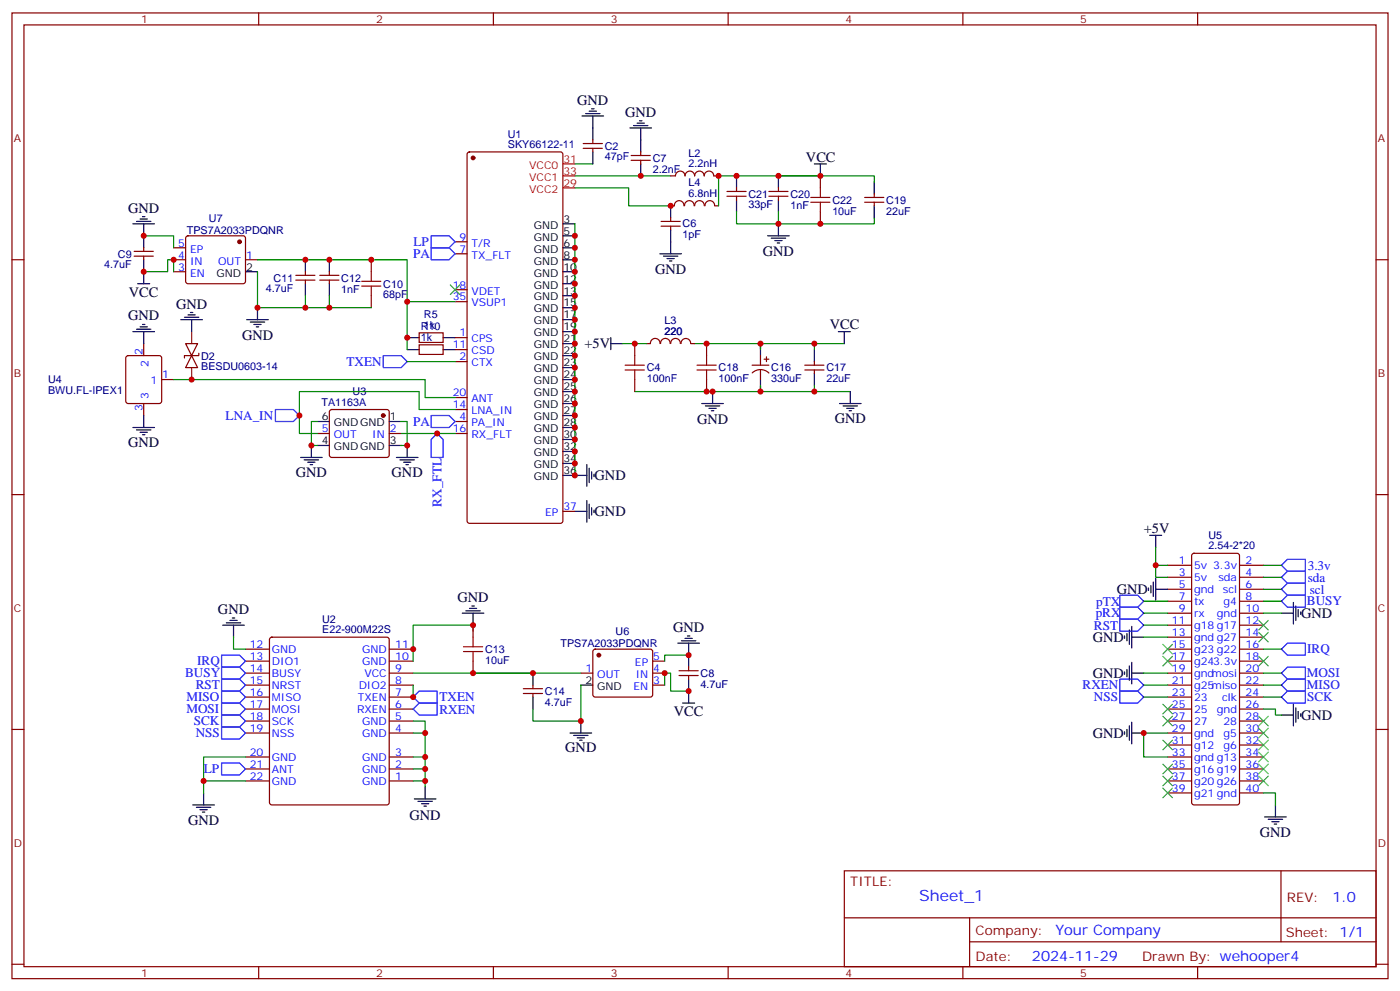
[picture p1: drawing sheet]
<svg xmlns="http://www.w3.org/2000/svg" width="412mm" height="292mm" viewBox="0 0 412 292" stroke-linecap="round" stroke-linejoin="round" font-family="sans-serif">
<g fill="none" stroke="#870000" stroke-width=".35">
<path d="M3.5 3.8h405.4v284.3h-405.4zM7.1 7.3h398.2v277.3h-398.2zM76.2 3.8v3.5M145.3 3.8v3.5M214.5 3.8v3.5M283.6 3.8v3.5M352.8 3.8v3.5M137.8 44.9l.5-.2h26.8l.7 .5v108.2l-.5 .6-27 .1-.7-.5v-108.2zM171.8 43.7h5.6M171.8 42.3h5.6M174.6 41.2v1.1M174.6 43.7v1"/>
<path d="M185.9 47.2h5.7M185.9 45.8h5.7M188.7 44.7v1.1M188.7 47.2v1.1M197.6 51.8h1.4a1.41 1.41 0 0 1 1.4-1.4 1.41 1.41 0 0 1 1.4 1.4 1.41 1.41 0 0 1 1.4-1.4 1.41 1.41 0 0 1 1.4 1.4 1.41 1.41 0 0 1 1.4-1.4 1.41 1.41 0 0 1 1.4 1.4 1.41 1.41 0 0 1 1.4-1.4 1.41 1.41 0 0 1 1.5 1.4h1.4M214.1 57.8h5.7M214.1 56.4h5.7M217 55.3v1.1M217 57.8v1M226.5 57.8h5.6M226.5 56.4h5.6M229.3 55.3v1.1"/>
<path d="M229.3 57.8v1M241.7 51.8v3.5M254.7 59.5h5.6M254.7 58.1h5.6M257.5 57.1v1M257.5 59.5v1.1M3.5 76.5h3.6M39.5 75.4h5.7M39.5 74h5.7M42.3 73v1M42.3 75.4v1.1M51.2 76.5h3.5"/>
<path d="M51.2 73h3.5M54.9 69.6l.5-.2h16.2l.5 .2 .2 .5v12.7l-.2 .5-.5 .2h-16.2l-.5-.2-.2-.5v-12.7zM72.3 76.5h3.5M109.4 76.5v3.5M134.1 71.2h3.5M134.1 74.7h3.5M194.7 66.6h5.7M194.7 65.2h5.7M197.6 64.1v1.1M197.6 66.6v1.1M197.6 60.6h1M198.7 60.6a1.41 1.41 0 0 1 1.4-1.5 1.41 1.41 0 0 1 1.4 1.5"/>
<path d="M201.6 60.6a1.41 1.41 0 0 1 1.5-1.5 1.41 1.41 0 0 1 1.4 1.5M204.6 60.6a1.41 1.41 0 0 1 1.4-1.5 1.41 1.41 0 0 1 1.4 1.5M207.7 60.6a1.41 1.41 0 0 1 1.4-1.5 1.41 1.41 0 0 1 1.4 1.5M210.6 60.6h1.1M241.7 62.4v3.5M405.3 76.5h3.6M51.2 80h3.5M87.1 82.5h5.7M87.1 81.1h5.7M90 80v1.1M90 82.5v1M94.2 82.5h5.6"/>
<path d="M94.2 81.1h5.6M97 80v1.1M97 82.5v1M109.4 87.1v3.5M123.5 98h7v2.8h-7zM134.1 85.3h3.5M134.1 88.8h3.5M134.1 99.4h3.5M37.3 104.9l.4-.2h9.2l.5 .2 .2 .5v12.7l-.2 .5-.5 .2h-9.2l-.5-.2-.2-.5v-12.7zM42.3 101.2v3.5M42.3 118.8v3.5M47.6 111.8h3.6"/>
<path d="M54.7 101.2h3.5l-1.8 3.5zM56.4 104.7l1.8 3.5h-3.5zM58.6 104v.7h-4.3v.7M123.5 101.5h7v2.9h-7zM134.1 102.9h3.5M134.1 106.5h3.5M134.1 117.1h3.5M187 101.2v3.5M187 111.8v3.5M190.5 101.2h1.1M191.6 101.2a1.41 1.41 0 0 1 1.4-1.6 1.41 1.41 0 0 1 1.4 1.6M194.6 101.2a1.41 1.41 0 0 1 1.4-1.6 1.41 1.41 0 0 1 1.4 1.6"/>
<path d="M197.6 101.2a1.41 1.41 0 0 1 1.4-1.6 1.41 1.41 0 0 1 1.4 1.6M200.6 101.2a1.41 1.41 0 0 1 1.4-1.5 1.41 1.41 0 0 1 1.4 1.5M203.6 101.2h1M208.1 101.2v3.5M208.1 111.8v3.5M221.5 107.5h5M221.6 109.8a3.5 3.5 0 0 1 4.9 0M224 104.7v2.8M224 108.9v2.9M225.1 105.8h1.4M225.8 105.1v1.4M237.1 107.5h5.6"/>
<path d="M237.1 108.9h5.6M239.9 106.5v1M239.9 108.9v1.1M93.5 127.6h3.5M97.2 120.8l.5-.2h16.2l.5 .2 .3 .5v12.7l-.3 .5-.5 .2h-16.2l-.5-.2-.2-.5v-12.7zM114.7 127.6h3.5M134.1 120.6h3.5M134.1 124.1h3.5M134.1 127.6h3.5M3.5 145.6h3.6M165.8 150.6h3.5M405.3 145.6h3.6"/>
<path d="M344 177h7M344 173.5h7M344 170h7M344 166.4h7M351.2 163.1l.5-.2h12.7l.5 .2 .2 .5v72.7l-.2 .5-.5 .2h-12.7l-.5-.2-.2-.5v-72.7zM365.1 177h7.1M365.1 173.5h7.1M365.1 170h7.1M365.1 166.4h7.1M72.3 198.2h7.1M72.3 194.7h7.1M72.3 191.1h7.1"/>
<path d="M79.6 187.8l.5-.2h33.8l.5 .2 .3 .5v48l-.3 .5-.5 .2h-33.8l-.5-.2-.2-.5v-48zM114.7 198.2h7M114.7 194.7h7M114.7 191.1h7M139.3 184.1v3.5M139.3 194.7v3.5M171.1 198.2h3.5M174.9 191.3l.4-.2h16.3l.5 .2 .2 .5v12.7l-.3 .5-.4 .2h-16.3l-.5-.2-.2-.5v-12.7zM192.3 198.2h3.5M192.3 194.7h3.5M200 198.9h5.7M200 197.5h5.7"/>
<path d="M202.8 196.4v1.1M202.8 198.9v1.1M344 198.2h7M344 194.7h7M344 191.1h7M344 187.6h7M344 184.1h7M344 180.6h7M365.1 198.2h7.1M365.1 194.7h7.1M365.1 191.1h7.1M365.1 187.6h7.1"/>
<path d="M365.1 184.1h7.1M365.1 180.6h7.1M3.5 214.8h3.6M72.3 215.8h7.1M72.3 212.3h7.1M72.3 208.8h7.1M72.3 205.2h7.1M72.3 201.7h7.1M114.7 215.8h7M114.7 212.3h7M114.7 208.8h7M114.7 205.2h7"/>
<path d="M114.7 201.7h7M154.2 204.2h5.6M154.2 202.8h5.6M157 201.7v1.1M157 204.2v1M192.3 201.7h3.5M344 215.8h7M344 212.3h7M344 208.8h7M344 205.2h7M344 201.7h7M344 219.4h7"/>
<path d="M365.1 215.8h7.1M365.1 212.3h7.1M365.1 208.8h7.1M365.1 205.2h7.1M365.1 201.7h7.1M365.1 219.4h7.1M405.3 214.8h3.6M72.3 229.9h7.1M72.3 226.4h7.1M72.3 222.9h7.1M114.7 229.9h7M114.7 226.4h7"/>
<path d="M114.7 222.9h7M344 229.9h7M344 226.4h7M344 222.9h7M344 233.5h7M365.1 229.9h7.1M365.1 226.4h7.1M365.1 222.9h7.1M365.1 233.5h7.1M248.7 256.4h156.6v28.2h-156.6zM377.3 256.4v20.9M248.7 270.2h156.5"/>
<path d="M285.6 277.3h119.6M285.6 270.2v14.2M3.5 283.9h3.6M76.2 284.6v3.5M145.3 284.6v3.5M214.5 284.6v3.5M283.6 284.6v3.5M352.8 284.6v3.5M405.3 283.9h3.6"/>
</g>
<g fill="none" stroke="#008700" stroke-width=".35">
<path d="M169.3 51.8h28.3M169.3 55.3h15.9v5.3h12.4M169.3 48.3h5.3M229.3 51.8h12.4M241.7 51.8h-30v8.8M241.7 51.8h15.8v1.8M42.3 69.4h8.9v3.6M75.8 76.5h44.1v12.3h14.2M169.3 65.9v74.1M217 62.4v3.5h12.3M229.3 62.4v3.5h28.2v-1.8M42.3 80h7.1v-3.5h1.8v3.5"/>
<path d="M75.8 80v10.6h33.6M90 87.1v3.5M97 87.1v3.5M119.9 88.8v14.1M51.2 111.8h74v5.3h8.9M119.9 106.5h14.2M183.4 101.2h7.1M204.6 101.2h44.1M224 101.2v1.7M224 113.5v1.8M239.9 113.5v1.8h-52.9M239.9 101.2v1.7"/>
<path d="M239.9 115.3h10.6M93.5 124.1h-1.8v7.1h1.8M118.2 124.1h1.7v7.1h-1.7M118.2 127.6h15.9M134.1 120.6h-10.6v-5.3h-35.3v12.3h5.3M336.9 177h7.1M340.4 161.1v8.9h3.6M340.4 166.4h3.6M372.2 166.4h5.3M372.2 170h5.3M372.2 173.5h5.3M372.2 177h5.3"/>
<path d="M68.8 187.6v3.5h3.5M121.7 198.2h49.4M139.3 185.8v-1.7h-17.6v10.6M202.8 192.9h-7v1.8M336.9 198.2h7.1M336.9 180.6h7.1M336.9 187.6h7.1M336.9 184.1h7.1M372.2 198.2h5.3M372.2 180.6h5.3M372.2 191.1h5.3M121.7 212.3h3.5v19.4"/>
<path d="M121.7 215.8h3.5M121.7 201.7v3.5M171.1 201.7v10.6h-14.1v-3.5M195.8 201.7v-3.5h1.8v5.3h5.2M336.9 201.7h7.1M336.9 205.2h7.1M344 215.8h-7.1v7.1h7.1M372.2 208.8h3.5v1.7h1.8M372.2 201.7h5.3M372.2 205.2h5.3M60 229.9h12.3M72.3 222.9h-12.3v10.6"/>
<path d="M121.7 229.9h3.5M121.7 222.9h3.5M121.7 226.4h3.5M372.2 233.5h3.5v3.5"/>
</g>
<g fill="none" stroke="#000" stroke-width=".35">
<path d="M171.4 34.1h6.4M172.5 33.4h4.2M173.6 32.7h2.1M174.3 32h.7M174.6 34.1v7.1M185.6 37.7h6.3M186.6 37h4.3M187.7 36.3h2.1M188.4 35.6h.7M188.7 37.7v7M174.6 44.7v3.6M188.7 48.3v3.5"/>
<path d="M217 51.8v3.5M217 58.8v3.6M229.3 51.8v3.5M229.3 58.8v3.6M239.9 48.3h3.5M241.7 48.3v3.5M257.5 53.6v3.5M39.2 65.9h6.3M40.2 65.2h4.2M41.3 64.5h2.1M42 63.8h.7M42.3 65.9v7.1"/>
<path d="M42.3 76.5v7M90 76.5v3.5M97 76.5v3.5M165.8 76.5h3.5M165.8 73h3.5M165.8 69.4h3.5M165.8 65.9h3.5M194.4 74.7h6.3M195.4 75.4h4.3M196.5 76.1h2.1M197.2 76.8h.7M197.6 60.6v3.5"/>
<path d="M197.6 67.7v7M226.1 69.4h6.4M227.2 70.1h4.2M228.2 70.8h2.2M229 71.5h.7M229.3 65.9v3.5M257.5 60.6v3.5M39.2 97.6h6.3M40.2 96.9h4.2M40.6 83.5h3.5M41.3 96.2h2.1M42 95.5h.7"/>
<path d="M42.3 97.6v3.6M53.3 94.1h6.3M54.3 93.4h4.3M55.4 92.7h2.1M56.1 92h.7M56.4 94.1v3.5M72.3 80h3.5M72.7 94.1h6.3M73.7 94.8h4.3M74.8 95.5h2.1M75.5 96.2h.7M75.8 90.6v3.5"/>
<path d="M90 83.5v3.6M97 83.5v3.6M119.9 99.4h3.6M130.5 99.4h3.6M165.8 97.6h3.5M165.8 94.1h3.5M165.8 90.6h3.5M165.8 87.1h3.5M165.8 83.5h3.5M165.8 80h3.5M179.9 99.4v3.5M246.9 97.6h3.6"/>
<path d="M248.7 97.6v3.6M119.9 102.9h3.6M130.5 102.9h3.6M165.8 118.8h3.5M165.8 115.3h3.5M165.8 111.8h3.5M165.8 108.2h3.5M165.8 104.7h3.5M165.8 101.2h3.5M179.9 101.2h3.5M206.7 118.8h6.4M207.8 119.5h4.2"/>
<path d="M209.9 115.3v3.5M224 101.2v3.5M224 111.8v3.5M239.9 102.9v3.6M239.9 110v3.5M247.3 118.8h6.3M248.4 119.5h4.2M250.5 115.3v3.5M39.2 125.9h6.3M40.2 126.6h4.2M41.3 127.3h2.1M42 128h.7"/>
<path d="M42.3 122.3v3.6M88.5 134.7h6.4M89.6 135.4h4.2M90.7 136.1h2.1M91.4 136.8h.7M91.7 131.2v3.5M93.5 124.1h3.5M93.5 131.2h3.5M114.7 124.1h3.5M114.7 131.2h3.5M116.8 134.7h6.3M117.8 135.4h4.3"/>
<path d="M118.9 136.1h2.1M119.6 136.8h.7M119.9 131.2v3.5M165.8 140h7.1M165.8 136.5h3.5M165.8 132.9h3.5M165.8 129.4h3.5M165.8 125.9h3.5M165.8 122.3h3.5M172.9 136.8v6.4M173.6 137.9v4.2M174.3 138.9v2.1"/>
<path d="M175 139.6v.7M208.8 120.2h2.2M209.5 120.9h.8M249.4 120.2h2.1M250.1 120.9h.7M169.3 150.6h3.6M172.9 147.4v6.3M173.6 148.4v4.3M174.3 149.5v2.1M175 150.2v.7M338.7 157.6h3.5M340.4 157.6v3.5"/>
<path d="M137.2 179.8h4.3M138.3 179.1h2.1M139 178.4h.7M338.3 173.1v.7M339 172.4v2.2M339.7 171.4v4.2M340.4 170.3v6.4M340.4 173.5h3.6M381 177.4v6.3M381.7 178.4v4.3M382.4 179.5v2.1M65.6 184.1h6.4"/>
<path d="M66.7 183.4h4.2M67.7 182.7h2.1M68.4 182h.7M68.8 184.1v3.5M136.2 180.6h6.3M139.3 180.6v3.5M157 198.2v3.5M199.7 189.4h6.3M200.7 188.7h4.3M201.8 188h2.1M202.5 187.3h.7M202.8 189.4v7"/>
<path d="M202.8 200v7M331.3 187.3v.7M331.3 197.8v.7M332 186.5v2.2M332 197.1v2.1M332.7 185.5v4.2M332.7 196.1v4.2M333.4 187.6h3.5M333.4 184.4v6.4M333.4 195v6.4M333.4 198.2h3.5M377.5 180.6h3.5"/>
<path d="M383.1 180.2v.7M157 205.2v3.6M167.9 215.8h6.4M169 216.5h4.2M170 217.2h2.2M170.7 217.9h.7M171.1 201.7h3.5M171.1 212.3v3.5M201.1 207h3.5M331.3 215.5v.7M332 214.8v2.1M332.7 213.7v4.2"/>
<path d="M333.4 212.7v6.3M333.4 215.8h3.5M377.5 210.5h3.5M381 207.4v6.3M381.7 208.4v4.3M382.4 209.5v2.1M383.1 210.2v.7M56.8 237h6.3M57.9 237.7h4.2M58.9 238.4h2.1M59.6 239.1h.7M60 233.5v3.5"/>
<path d="M122.1 235.2h6.3M123.1 235.9h4.3M124.2 236.6h2.1M124.9 237.3h.7M125.2 231.7v3.5M375.7 237v3.5M372.5 240.5h6.4M373.6 241.2h4.2M374.6 241.9h2.2M375.4 242.6h.7"/>
</g>
<g fill="none" stroke="#00f" stroke-width=".35">
<path d="M127 73h5.3l1.8 1.7-1.8 1.8h-5.3zM127 69.4h5.3l1.8 1.8-1.8 1.8h-5.3zM112.9 104.7h5.3l1.7 1.8-1.7 1.7h-5.3zM81.1 120.6h5.3l1.8 1.7-1.8 1.8h-5.3zM127 122.3h5.3l1.8 1.8-1.8 1.8h-5.3zM128.8 127.6l1.7 1.8v5.3h-3.5v-5.3zM329.8 175.3h5.3l1.8 1.7-1.8 1.8h-5.3zM329.8 178.8h5.3l1.8 1.8-1.8 1.7h-5.3zM377.5 173.5l1.7-1.8h5.3v3.6h-5.3zM379.2 164.7h5.3v3.5h-5.3l-1.7-1.8zM379.2 168.2h5.3v3.5h-5.3l-1.7-1.7zM379.2 175.3h5.3v3.5h-5.3l-1.7-1.8z"/>
<path d="M65.3 200h5.3l1.7 1.7-1.7 1.8h-5.3zM65.3 196.4h5.3l1.7 1.8-1.7 1.8h-5.3zM65.3 192.9h5.3l1.7 1.8-1.7 1.7h-5.3zM329.8 182.3h5.3l1.8 1.8-1.8 1.7h-5.3zM329.8 200h5.3l1.8 1.7-1.8 1.8h-5.3zM379.2 196.4h5.3v3.6h-5.3l-1.7-1.8zM379.2 189.4h5.3v3.5h-5.3l-1.7-1.8zM65.3 203.5h5.3l1.7 1.7-1.7 1.8h-5.3zM65.3 207h5.3l1.7 1.8-1.7 1.7h-5.3zM65.3 210.5h5.3l1.7 1.8-1.7 1.8h-5.3zM65.3 214.1h5.3l1.7 1.7-1.7 1.8h-5.3zM121.7 208.8l1.8-1.8h5.3v3.5h-5.3z"/>
<path d="M121.7 205.2l1.8-1.7h5.3v3.5h-5.3zM329.8 203.5h5.3l1.8 1.7-1.8 1.8h-5.3zM377.5 201.7l1.7-1.7h5.3v3.5h-5.3zM379.2 203.5h5.3v3.5h-5.3l-1.7-1.8zM65.3 224.6h5.3l1.7 1.8-1.7 1.8h-5.3z"/>
</g>
<g fill="none" stroke="#3c3" stroke-width=".35">
<path d="M132.6 83.9l2.9 2.8M135.5 83.9l-2.9 2.8M342.5 193.3l2.9 2.8M342.5 189.7l2.9 2.8M345.4 193.3l-2.9 2.8M345.4 189.7l-2.9 2.8M370.8 193.3l2.8 2.8M370.8 182.7l2.8 2.8M370.8 186.2l2.8 2.8M373.6 193.3l-2.8 2.8M373.6 182.7l-2.8 2.8M373.6 186.2l-2.8 2.8"/>
<path d="M342.5 210.9l2.9 2.8M342.5 207.4l2.9 2.8M342.5 217.9l2.9 2.9M345.4 210.9l-2.9 2.8M345.4 207.4l-2.9 2.8M345.4 217.9l-2.9 2.9M370.8 210.9l2.8 2.8M370.8 214.4l2.8 2.8M370.8 217.9l2.8 2.9M373.6 210.9l-2.8 2.8M373.6 214.4l-2.8 2.8M373.6 217.9l-2.8 2.9"/>
<path d="M342.5 232.1l2.9 2.8M342.5 228.5l2.9 2.9M342.5 225l2.9 2.8M345.4 232.1l-2.9 2.8M345.4 228.5l-2.9 2.9M345.4 225l-2.9 2.8M370.8 221.5l2.8 2.8M370.8 225l2.8 2.8M370.8 228.5l2.8 2.9M373.6 221.5l-2.8 2.8M373.6 225l-2.8 2.8M373.6 228.5l-2.8 2.9"/>
</g>
<g fill="#870000" stroke="#870000" stroke-width=".35">
<circle cx="139.3" cy="46.5" r=".53"/>
<circle cx="112.9" cy="122.3" r=".53"/>
<circle cx="176.4" cy="192.9" r=".53"/>
<circle cx="70.6" cy="71.2" r=".53"/>
</g>
<path d="M165.8 55.3h3.5M165.8 51.8h3.5M165.8 48.3h3.5" fill="none" stroke="#f00" stroke-width=".35"/>
<g fill="none" stroke="#a10000" stroke-width=".35">
<path d="M238.8 59.5h5.7M238.8 58.1h5.7M241.7 55.3v2.8M241.7 59.5v2.9M106.5 84.2h5.7M106.5 82.8h5.7M109.4 80v2.8M109.4 84.2v2.9M184.1 108.9h5.7M184.1 107.5h5.7M187 104.7v2.8M187 108.9v2.9"/>
<path d="M205.3 108.9h5.7M205.3 107.5h5.7M208.1 104.7v2.8M208.1 108.9v2.9M136.5 191.8h5.7M136.5 190.4h5.7M139.3 187.6v2.8M139.3 191.8v2.9"/>
</g>
<path d="M56.4 97.6v3.6M56.4 108.2v3.6" fill="none" stroke="#8c2424" stroke-width=".35"/>
<g fill="#c00">
<circle cx="121.7" cy="191.1" r=".88"/>
<circle cx="139.3" cy="184.1" r=".88"/>
<circle cx="125.2" cy="215.8" r=".88"/>
<circle cx="125.2" cy="222.9" r=".88"/>
<circle cx="125.2" cy="226.4" r=".88"/>
<circle cx="125.2" cy="229.9" r=".88"/>
<circle cx="340.4" cy="166.4" r=".88"/>
<circle cx="336.9" cy="215.8" r=".88"/>
<circle cx="91.7" cy="131.2" r=".88"/>
<circle cx="119.9" cy="131.2" r=".88"/>
<circle cx="60" cy="229.9" r=".88"/>
<circle cx="128.8" cy="127.6" r=".88"/>
<circle cx="169.3" cy="136.5" r=".88"/>
<circle cx="169.3" cy="132.9" r=".88"/>
<circle cx="169.3" cy="129.4" r=".88"/>
<circle cx="169.3" cy="125.9" r=".88"/>
<circle cx="169.3" cy="122.3" r=".88"/>
<circle cx="169.3" cy="118.8" r=".88"/>
<circle cx="169.3" cy="115.3" r=".88"/>
<circle cx="169.3" cy="111.8" r=".88"/>
<circle cx="169.3" cy="108.2" r=".88"/>
<circle cx="169.3" cy="104.7" r=".88"/>
<circle cx="169.3" cy="101.2" r=".88"/>
<circle cx="169.3" cy="97.6" r=".88"/>
<circle cx="169.3" cy="94.1" r=".88"/>
<circle cx="169.3" cy="90.6" r=".88"/>
<circle cx="169.3" cy="87.1" r=".88"/>
<circle cx="169.3" cy="83.5" r=".88"/>
<circle cx="169.3" cy="80" r=".88"/>
<circle cx="169.3" cy="76.5" r=".88"/>
<circle cx="169.3" cy="73" r=".88"/>
<circle cx="169.3" cy="69.4" r=".88"/>
<circle cx="169.3" cy="140" r=".88"/>
<circle cx="188.7" cy="51.8" r=".88"/>
<circle cx="121.7" cy="205.2" r=".88"/>
<circle cx="202.8" cy="192.9" r=".88"/>
<circle cx="195.8" cy="198.2" r=".88"/>
<circle cx="42.3" cy="69.4" r=".88"/>
<circle cx="51.2" cy="76.5" r=".88"/>
<circle cx="88.2" cy="122.3" r=".88"/>
<circle cx="109.4" cy="76.5" r=".88"/>
<circle cx="90" cy="76.5" r=".88"/>
<circle cx="97" cy="76.5" r=".88"/>
<circle cx="75.8" cy="90.6" r=".88"/>
<circle cx="90" cy="90.6" r=".88"/>
<circle cx="97" cy="90.6" r=".88"/>
<circle cx="157" cy="198.2" r=".88"/>
<circle cx="171.1" cy="212.3" r=".88"/>
<circle cx="139.3" cy="198.2" r=".88"/>
<circle cx="239.9" cy="101.2" r=".88"/>
<circle cx="224" cy="101.2" r=".88"/>
<circle cx="224" cy="115.3" r=".88"/>
<circle cx="239.9" cy="115.3" r=".88"/>
<circle cx="197.6" cy="60.6" r=".88"/>
<circle cx="211.7" cy="51.8" r=".88"/>
<circle cx="217" cy="51.8" r=".88"/>
<circle cx="229.3" cy="51.8" r=".88"/>
<circle cx="42.3" cy="80" r=".88"/>
<circle cx="202.8" cy="203.5" r=".88"/>
<circle cx="241.7" cy="51.8" r=".88"/>
<circle cx="229.3" cy="65.9" r=".88"/>
<circle cx="209.9" cy="115.3" r=".88"/>
<circle cx="119.9" cy="88.8" r=".88"/>
<circle cx="119.9" cy="99.4" r=".88"/>
<circle cx="187" cy="101.2" r=".88"/>
<circle cx="208.1" cy="115.3" r=".88"/>
<circle cx="208.1" cy="101.2" r=".88"/>
<circle cx="56.4" cy="111.8" r=".88"/>
<circle cx="241.7" cy="65.9" r=".88"/>
</g>
<text font-size="4.6" fill="#00f" x="270.8" y="265.4">Sheet_1</text>
<g font-size="4.2">
<text x="170" y="30.8">GND</text>
<text x="184.1" y="34.5">GND</text>
<text x="237.4" y="47.6">VCC</text>
<text x="37.8" y="62.7">GND</text>
<text x="224.7" y="75.5">GND</text>
<text x="193" y="80.8">GND</text>
<text x="38" y="87.5">VCC</text>
<text x="37.7" y="94.3">GND</text>
<text x="51.9" y="90.9">GND</text>
<text x="71.3" y="100.2">GND</text>
<text x="244.5" y="96.9">VCC</text>
<text x="172.2" y="102.6">+5V</text>
<text x="205.3" y="124.9">GND</text>
<text x="245.9" y="124.5">GND</text>
<text x="37.7" y="131.5">GND</text>
<text x="87.1" y="140.3">GND</text>
<text x="115.4" y="140.3">GND</text>
<text x="175.2" y="141.4">GND</text>
<text x="175.2" y="152">GND</text>
<text x="336.9" y="156.9">+5V</text>
<text x="134.8" y="177.4">GND</text>
<text x="329" y="175">GND</text>
<text x="64.2" y="180.8">GND</text>
<text x="383.3" y="182">GND</text>
<text x="198.3" y="186.1">GND</text>
<text x="321.9" y="189">GND</text>
<text x="321.9" y="199.6">GND</text>
<text x="198.5" y="211">VCC</text>
<text x="383.3" y="211.9">GND</text>
<text x="166.5" y="221.5">GND</text>
<text x="321.9" y="217.2">GND</text>
<text x="55.4" y="243.1">GND</text>
<text x="120.6" y="241.3">GND</text>
<text x="371.1" y="246.6">GND</text>
</g>
<g font-size="4.2" fill="#00f">
<text x="392.5" y="265.7">1.0</text>
<text x="310.9" y="275.2">Your Company</text>
<text x="304" y="283">2024-11-29</text>
</g>
<g font-size="3.9" fill="#00f">
<text x="121.8" y="75.9">PA</text>
<text x="121.8" y="72.4">LP</text>
<text x="102.1" y="107.7">TXEN</text>
<text x="66.5" y="123.6">LNA_IN</text>
<text x="121.8" y="125.3">PA</text>
<text x="130" y="149.2" transform="rotate(-90 130 149.2)">RX_FTL</text>
<text x="385.2" y="167.7">3.3v</text>
<text x="385.2" y="171.2">sda</text>
<text x="322.9" y="178.3">pTX</text>
<text x="385" y="178.3">BUSY</text>
<text x="385.8" y="174.8">scl</text>
<text x="322.2" y="185.4">RST</text>
<text x="322.8" y="181.8">pRX</text>
<text x="58.1" y="195.9">IRQ</text>
<text x="385.1" y="192.4">IRQ</text>
<text x="54.5" y="199.4">BUSY</text>
<text x="57.7" y="203">RST</text>
<text x="318.9" y="203">RXEN</text>
<text x="385" y="203">MISO</text>
<text x="385" y="199.5">MOSI</text>
<text x="54.9" y="206.5">MISO</text>
<text x="129.5" y="206.5">TXEN</text>
<text x="322.2" y="206.5">NSS</text>
<text x="385.1" y="206.5">SCK</text>
<text x="54.9" y="210">MOSI</text>
<text x="57.1" y="213.6">SCK</text>
<text x="129.5" y="210.1">RXEN</text>
<text x="57.7" y="217.1">NSS</text>
<text x="60.1" y="227.7">LP</text>
</g>
<g font-size="3.9" fill="#800">
<text x="250.5" y="261">TITLE:</text>
<text x="379.1" y="265.7">REV:</text>
<text x="287.4" y="275.2">Company:</text>
<text x="378.7" y="275.8">Sheet: 1/1</text>
<text x="287.4" y="282.9">Date:</text>
<text x="336.4" y="282.9">Drawn By: wehooper4</text>
</g>
<g font-size="3.2" fill="#800">
<text x="41.6" y="6.8">1</text>
<text x="110.8" y="6.8">2</text>
<text x="179.9" y="6.8">3</text>
<text x="249.1" y="6.8">4</text>
<text x="318.2" y="6.8">5</text>
<text x="4.1" y="41.9">A</text>
<text x="405.9" y="41.9">A</text>
<text x="4.1" y="111.1">B</text>
<text x="405.9" y="111.1">B</text>
<text x="4.1" y="180.2">C</text>
<text x="405.9" y="180.2">C</text>
<text x="4.1" y="249.3">D</text>
<text x="405.9" y="249.3">D</text>
<text x="41.6" y="287.6">1</text>
<text x="110.8" y="287.6">2</text>
<text x="179.9" y="287.6">3</text>
<text x="249.1" y="287.6">4</text>
<text x="318.2" y="287.6">5</text>
</g>
<g font-size="3.2" fill="#000080">
<text x="149.6" y="40.5">U1</text>
<text x="149.6" y="43.7">SKY66122-11</text>
<text x="178.2" y="47.2">47pF</text>
<text x="178.2" y="44.1">C2</text>
<text x="192.3" y="47.7">C7</text>
<text x="202.8" y="46.2">L2</text>
<text x="192.3" y="50.8">2.2nF</text>
<text x="202.8" y="49.3">2.2nH</text>
<text x="202.8" y="58">6.8nH</text>
<text x="202.8" y="54.8">L4</text>
<text x="220.5" y="58.2">C21</text>
<text x="232.8" y="58.3">C20</text>
<text x="261.1" y="60">C19</text>
<text x="61.5" y="65.3">U7</text>
<text x="220.5" y="61.3">33pF</text>
<text x="232.8" y="61.4">1nF</text>
<text x="245.2" y="63.3">10uF</text>
<text x="245.2" y="60">C22</text>
<text x="261.1" y="63.2">22uF</text>
<text x="55" y="68.8">TPS7A2033PDQNR</text>
<text x="201.1" y="70.1">1pF</text>
<text x="201.1" y="67">C6</text>
<text x="34.7" y="75.8">C9</text>
<text x="30.7" y="79">4.7uF</text>
<text x="80.6" y="82.9">C11</text>
<text x="100.5" y="82.9">C12</text>
<text x="78.3" y="86.1">4.7uF</text>
<text x="100.5" y="86.1">1nF</text>
<text x="112.9" y="87.9">68pF</text>
<text x="112.9" y="84.7">C10</text>
<text x="124.9" y="93.8">R5</text>
<text x="195.7" y="95.4">L3</text>
<text x="124" y="100.5">1k</text>
<text x="124" y="97.3">R10</text>
<text x="124.9" y="96.9">1k</text>
<text x="195.7" y="98.6">220</text>
<text x="59.3" y="105.9">D2</text>
<text x="14.2" y="112.9">U4</text>
<text x="59.3" y="109">BESDU0603-14</text>
<text x="190.5" y="112.5">100nF</text>
<text x="190.5" y="109.4">C4</text>
<text x="211.7" y="112.5">100nF</text>
<text x="211.7" y="109.4">C18</text>
<text x="227.2" y="112.5">330uF</text>
<text x="227.2" y="109.4">C16</text>
<text x="243.4" y="112.6">22uF</text>
<text x="243.4" y="109.3">C17</text>
<text x="14.2" y="116.1">BWU.FL-IPEX1</text>
<text x="94.7" y="119.5">TA1163A</text>
<text x="103.9" y="116.3">U3</text>
<text x="356" y="161.7">2.54-2*20</text>
<text x="356" y="158.6">U5</text>
<text x="94.9" y="183.3">U2</text>
<text x="94.9" y="186.4">E22-900M22S</text>
<text x="165.1" y="190.5">TPS7A2033PDQNR</text>
<text x="181.3" y="187">U6</text>
<text x="142.9" y="195.6">10uF</text>
<text x="142.9" y="192.3">C13</text>
<text x="206.4" y="202.5">4.7uF</text>
<text x="206.4" y="199.3">C8</text>
<text x="160.5" y="207.8">4.7uF</text>
<text x="160.5" y="204.6">C14</text>
</g>
<g font-size="3.2" fill="#f00">
<text x="166" y="47.9">31</text>
<text x="155.9" y="53.2">VCC1</text>
<text x="155.9" y="49.7">VCC0</text>
<text x="166" y="51.4">33</text>
<text x="155.9" y="56.7">VCC2</text>
<text x="166" y="55">29</text>
</g>
<g font-size="3.2">
<text x="166" y="65.5">3</text>
<text x="157.2" y="70.8">GND</text>
<text x="157.2" y="67.3">GND</text>
<text x="166" y="69.1">5</text>
<text x="157.2" y="77.9">GND</text>
<text x="157.2" y="74.4">GND</text>
<text x="166" y="76.1">8</text>
<text x="166" y="72.6">6</text>
<text x="63.7" y="81.4">GND</text>
<text x="72.5" y="79.7">2</text>
<text x="157.2" y="81.4">GND</text>
<text x="166" y="83.2">12</text>
<text x="166" y="79.7">10</text>
<text x="157.2" y="88.5">GND</text>
<text x="157.2" y="84.9">GND</text>
<text x="166" y="86.7">13</text>
<text x="157.2" y="95.5">GND</text>
<text x="157.2" y="92">GND</text>
<text x="166" y="93.8">17</text>
<text x="166" y="90.2">15</text>
<text x="157.2" y="99.1">GND</text>
<text x="166" y="100.8">21</text>
<text x="166" y="97.3">19</text>
<text x="157.2" y="106.1">GND</text>
<text x="157.2" y="102.6">GND</text>
<text x="166" y="107.9">23</text>
<text x="166" y="104.4">22</text>
<text x="157.2" y="113.2">GND</text>
<text x="157.2" y="109.6">GND</text>
<text x="166" y="111.4">24</text>
<text x="157.2" y="116.7">GND</text>
<text x="166" y="118.5">26</text>
<text x="166" y="114.9">25</text>
<text x="94.8" y="123.8">6</text>
<text x="98.3" y="125.5">GNDGND</text>
<text x="114.8" y="123.8">1</text>
<text x="157.2" y="123.8">GND</text>
<text x="157.2" y="120.2">GND</text>
<text x="166" y="125.5">28</text>
<text x="166" y="122">27</text>
<text x="94.8" y="130.8">4</text>
<text x="114.8" y="130.8">3</text>
<text x="157.2" y="130.8">GND</text>
<text x="157.2" y="127.3">GND</text>
<text x="166" y="129">30</text>
<text x="98.3" y="132.6">GNDGND</text>
<text x="157.2" y="137.9">GND</text>
<text x="157.2" y="134.3">GND</text>
<text x="166" y="136.1">34</text>
<text x="166" y="132.6">32</text>
<text x="157.2" y="141.4">GND</text>
<text x="166" y="139.6">36</text>
<text x="172.4" y="201.4">2</text>
<text x="175.9" y="203.1">GND</text>
</g>
<g font-size="3.2" fill="#00f">
<text x="135.4" y="70.8">9</text>
<text x="52.5" y="76.1">4</text>
<text x="52.5" y="72.6">5</text>
<text x="56" y="77.9">IN</text>
<text x="56" y="74.4">EP</text>
<text x="64.2" y="77.9">OUT</text>
<text x="72.5" y="76.1">1</text>
<text x="135.4" y="74.4">7</text>
<text x="138.9" y="72.6">T/R</text>
<text x="138.9" y="76.1">TX_FLT</text>
<text x="52.5" y="79.7">3</text>
<text x="56" y="81.4">EN</text>
<text x="133.4" y="84.9">18</text>
<text x="133.4" y="88.5">35</text>
<text x="138.9" y="86.7">VDET</text>
<text x="138.9" y="90.2">VSUP1</text>
<text x="135.4" y="99.1">1</text>
<text x="138.9" y="100.8">CPS</text>
<text x="42" y="104.5" transform="rotate(-90 42 104.5)">2</text>
<text x="133.4" y="102.6">11</text>
<text x="135.4" y="106.1">2</text>
<text x="138.9" y="104.4">CSD</text>
<text x="138.9" y="107.9">CTX</text>
<text x="43.7" y="108" transform="rotate(-90 43.7 108)">2</text>
<text x="44.3" y="113.2">1</text>
<text x="47.8" y="111.4">1</text>
<text x="43.7" y="117.5" transform="rotate(-90 43.7 117.5)">3</text>
<text x="133.4" y="116.7">20</text>
<text x="138.9" y="118.5">ANT</text>
<text x="42" y="121" transform="rotate(-90 42 121)">3</text>
<text x="133.4" y="120.2">14</text>
<text x="135.4" y="123.8">4</text>
<text x="138.9" y="122">LNA_IN</text>
<text x="138.9" y="125.5">PA_IN</text>
<text x="94.8" y="127.3">5</text>
<text x="98.3" y="129">OUT</text>
<text x="109.6" y="129">IN</text>
<text x="114.8" y="127.3">2</text>
<text x="133.4" y="127.3">16</text>
<text x="138.9" y="129">RX_FLT</text>
<text x="160.6" y="152">EP</text>
<text x="166" y="150.2">37</text>
<text x="347.2" y="166.1">1</text>
<text x="351.7" y="167.5">5v 3.3v</text>
<text x="366.9" y="166.1">2</text>
<text x="347.2" y="173.1">5</text>
<text x="347.2" y="169.6">3</text>
<text x="351.7" y="171">5v</text>
<text x="358.9" y="171">sda</text>
<text x="366.9" y="173.1">6</text>
<text x="366.9" y="169.6">4</text>
<text x="347.2" y="176.7">7</text>
<text x="351.7" y="178.1">tx</text>
<text x="351.7" y="174.6">gnd</text>
<text x="360.2" y="174.6">scl</text>
<text x="360.4" y="178.1">g4</text>
<text x="366.9" y="176.7">8</text>
<text x="345.2" y="183.7">11</text>
<text x="347.2" y="180.2">9</text>
<text x="351.7" y="185.1">g18 g17</text>
<text x="351.7" y="181.6">rx</text>
<text x="358.5" y="181.6">gnd</text>
<text x="366.9" y="183.7">12</text>
<text x="366.9" y="180.2">10</text>
<text x="73.6" y="190.8">12</text>
<text x="116.4" y="190.8">11</text>
<text x="345.2" y="190.8">15</text>
<text x="345.2" y="187.3">13</text>
<text x="351.7" y="188.7">gnd g27</text>
<text x="366.9" y="190.8">16</text>
<text x="366.9" y="187.3">14</text>
<text x="73.6" y="197.8">14</text>
<text x="73.6" y="194.3">13</text>
<text x="80.1" y="195.7">DIO1</text>
<text x="80.1" y="192.2">GND</text>
<text x="106.7" y="192.2">GND</text>
<text x="106.7" y="195.7">GND</text>
<text x="116.4" y="194.3">10</text>
<text x="116.4" y="197.8">9</text>
<text x="172.4" y="197.8">1</text>
<text x="187" y="196.1">EP</text>
<text x="192.4" y="197.8">4</text>
<text x="192.4" y="194.3">5</text>
<text x="345.2" y="197.8">19</text>
<text x="345.2" y="194.3">17</text>
<text x="351.7" y="195.7">g243.3v</text>
<text x="351.7" y="192.2">g23 g22</text>
<text x="366.9" y="197.8">20</text>
<text x="366.9" y="194.3">18</text>
<text x="73.6" y="201.4">15</text>
<text x="80.1" y="202.8">NRST</text>
<text x="80.1" y="199.2">BUSY</text>
<text x="105.7" y="202.8">DIO2</text>
<text x="107.3" y="199.2">VCC</text>
<text x="116.4" y="201.4">8</text>
<text x="175.9" y="199.6">OUT</text>
<text x="186.6" y="203.1">EN</text>
<text x="187.3" y="199.6">IN</text>
<text x="192.4" y="201.4">3</text>
<text x="345.2" y="201.4">21</text>
<text x="351.7" y="202.8">g25miso</text>
<text x="351.7" y="199.2">gndmosi</text>
<text x="366.9" y="201.4">22</text>
<text x="73.6" y="208.4">17</text>
<text x="73.6" y="204.9">16</text>
<text x="80.1" y="209.8">MOSI</text>
<text x="80.1" y="206.3">MISO</text>
<text x="105.2" y="209.8">RXEN</text>
<text x="105.4" y="206.3">TXEN</text>
<text x="116.4" y="204.9">7</text>
<text x="116.4" y="208.4">6</text>
<text x="345.2" y="208.4">25</text>
<text x="345.2" y="204.9">23</text>
<text x="351.7" y="209.8">25</text>
<text x="351.7" y="206.3">23</text>
<text x="358.5" y="209.8">gnd</text>
<text x="360" y="206.3">clk</text>
<text x="366.9" y="208.4">26</text>
<text x="366.9" y="204.9">24</text>
<text x="73.6" y="215.5">19</text>
<text x="73.6" y="211.9">18</text>
<text x="80.1" y="213.4">SCK</text>
<text x="106.7" y="213.4">GND</text>
<text x="116.4" y="211.9">5</text>
<text x="116.4" y="215.5">4</text>
<text x="345.2" y="215.5">29</text>
<text x="345.2" y="211.9">27</text>
<text x="351.7" y="213.4">27</text>
<text x="360.4" y="213.4">28</text>
<text x="366.9" y="215.5">30</text>
<text x="366.9" y="211.9">28</text>
<text x="80.1" y="216.9">NSS</text>
<text x="106.7" y="216.9">GND</text>
<text x="345.2" y="219">31</text>
<text x="351.7" y="220.4">g12</text>
<text x="351.7" y="216.9">gnd</text>
<text x="360.4" y="220.4">g6</text>
<text x="360.4" y="216.9">g5</text>
<text x="366.9" y="219">32</text>
<text x="73.6" y="226.1">21</text>
<text x="73.6" y="222.5">20</text>
<text x="80.1" y="227.5">ANT</text>
<text x="80.1" y="223.9">GND</text>
<text x="106.7" y="223.9">GND</text>
<text x="106.7" y="227.5">GND</text>
<text x="116.4" y="222.5">3</text>
<text x="116.4" y="226.1">2</text>
<text x="345.2" y="226.1">35</text>
<text x="345.2" y="222.5">33</text>
<text x="351.7" y="227.5">g16 g19</text>
<text x="351.7" y="223.9">gnd g13</text>
<text x="366.9" y="226.1">36</text>
<text x="366.9" y="222.5">34</text>
<text x="73.6" y="229.6">22</text>
<text x="80.1" y="231">GND</text>
<text x="106.7" y="231">GND</text>
<text x="116.4" y="229.6">1</text>
<text x="345.2" y="233.1">39</text>
<text x="345.2" y="229.6">37</text>
<text x="351.7" y="231">g20 g26</text>
<text x="366.9" y="233.1">40</text>
<text x="366.9" y="229.6">38</text>
<text x="351.7" y="234.5">g21 gnd</text>
</g>
</svg>
